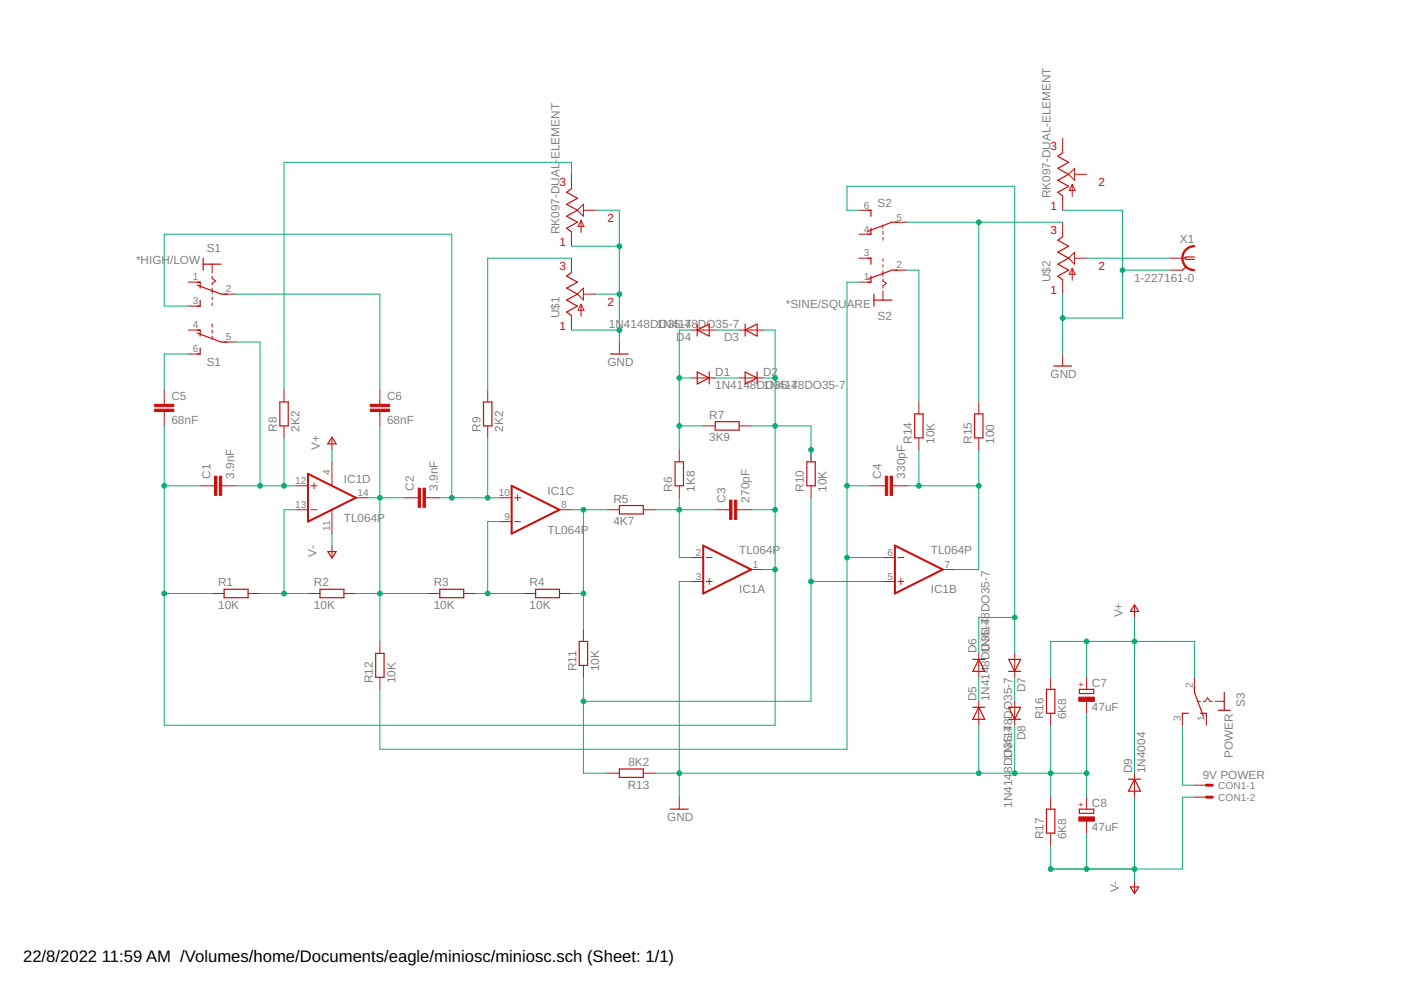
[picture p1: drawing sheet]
<svg xmlns="http://www.w3.org/2000/svg" width="297mm" height="210mm" viewBox="0 0 297 210" stroke-linecap="round" stroke-linejoin="round" font-family="sans-serif">
<path d="M65.3 100.5l10.2 5-10.2 5.1zM108.5 103l10.1 5.1-10.1 5zM149.1 115.7l10.2 5.1-10.2 5zM189.7 115.7l10.2 5.1-10.2 5z" fill="none" stroke="#c90d0c" stroke-width=".42"/>
<g fill="none" stroke="#c90d0c" stroke-width=".21">
<path d="M121.2 37v3M225.3 29.3v3.1M226.6 37l1.2-1.3v2.5zM227.3 39.1v2.6M227.3 39.1l.7 1.3h-1.3zM227.8 37h2.6M39.9 59.8h2.5M45 56v1.9M45 58.5v.6l.7 .5-.7 .5v.4M121.2 49.1v3.1M121.2 54.7v3.1M123.2 46.7v2.6"/>
<path d="M123.2 46.7l.6 1.3h-1.2zM123.7 43.3v2.5l-1.3-1.2zM123.7 44.6h2.5M182.1 54.7h2.6M182.1 59.8h2.6M182.1 44.6h2.6M182.1 49.7h2.6M187.2 47.8v.6M187.2 49v.7M187.2 50.3v.6M187.2 54.9v.5M187.2 56.1v.5"/>
<path d="M187.2 57.4v1.1M187.2 59.2v.4l.8 .5-.8 .5v.5M189.7 57.3h2.6M189.7 47.1h2.6M225.3 41.5v3.1M225.3 47.1v3.1M225.3 59.3v3.1M227.3 56.9v2.5M227.3 56.9l.7 1.3h-1.3zM227.8 54.7h2.6M227.8 53.5v2.5l-1.2-1.3zM248.2 54.7h3"/>
<path d="M248.2 57.3h2.5M39.9 70h2.5M39.9 75.1h2.5M39.9 64.9h2.5M45 61.1v1.1M45 63v.5M45 64.3v.5M45 68.7v.6M45 70v.6M45 71.2v.7M47.5 72.5h2.6M47.5 62.4h2.6"/>
<path d="M121.2 66.9v3.1M123.2 64.5v2.6M123.2 64.5l.6 1.3h-1.2zM123.7 61.1v2.5l-1.3-1.2zM123.7 62.4h2.5M131.3 72.5v2.6M146.6 70h5M156.7 70h5.1M187.2 61.7v1.9M225.3 75.1v2.5M34.8 82.7v3M34.8 87.2v3.1"/>
<path d="M60.2 82.7v2.5M60.2 90.3v2.5M70.4 92.8v2.6M70.4 97.9v5.1M80.5 82.7v3M80.5 87.2v3.1M103.4 82.7v2.5M103.4 90.3v2.5M144 95.4v2.5M146.6 80.1h5M149.1 90.3h2.5M156.7 90.3h2.6"/>
<path d="M156.7 80.1h5.1M172 95.4v2.5M194.8 85.2v2.6M194.8 92.8v2.6M207.5 85.2v2.6M207.5 92.8v2.6M42.4 103h3.1M47 103h3.1M62.8 103h2.5M62.8 108.1h2.5M65.9 103h1.3M65.9 108.1h1.3"/>
<path d="M66.6 102.4v1.2M70.4 108.1v5M70.4 115.7v2.5M75.5 105.5h2.5M85.6 105.5h3.1M90.2 105.5h3M105.9 105.5h2.6M105.9 110.6h2.6M109.1 105.5h1.3M109.1 110.6h1.3M109.7 104.9v1.3M118.6 108.1h2.6"/>
<path d="M128.8 108.1h2.5M136.4 108.1h2.5M144 103v2.5M146.6 118.2h2.5M149.7 118.2h1.3M151.6 108.1h3.1M156.2 108.1h3.1M172 103v2.5M184.7 103h3M187.2 118.2h2.5M189.2 103h3.1M190.4 118.2h1.2"/>
<path d="M45 125.8h2.5M52.6 125.8h2.5M65.3 125.8h2.5M72.9 125.8h2.6M80.5 136v2.5M90.7 125.8h2.5M98.3 125.8h2.6M111 125.8h2.6M118.6 125.8h2.6M123.7 133.5v2.5M146.6 123.3h2.5M149.7 123.3h1.3"/>
<path d="M150.4 122.7v1.2M159.3 120.8h2.5M187.2 123.3h2.5M190.4 123.3h1.2M191 122.7v1.2M199.9 120.8h2.5M207.5 138.5v5.1M215.1 138.5v5.1M240.5 128.4v2.5M80.5 143.6v2.6M123.7 141.1v2.5M207.5 148.7v5.1"/>
<path d="M215.1 148.7v5.1M222.8 143.6v2.6M222.8 151.2v2.6M230.4 143.6v2.6M230.4 148.7v2.5M250.7 151.2v2.6M253.2 143.6v2.6M253.9 148.7h.6M255.1 148.7h.4l.5-.8 .5 .8h.5M255.8 151.2v2.6M257.7 148.7h1.9M128.8 163.9h2.5"/>
<path d="M136.4 163.9h2.5M144 169v2.6M222.8 169v2.6M222.8 176.6v2.6M230.4 169v2.6M230.4 174.1v2.5M240.5 163.9v5.1M253.2 166.5h2.6M253.2 169h2.6M240.5 186.8v2.5"/>
</g>
<g fill="none" stroke="#c90d0c" stroke-width=".25">
<path d="M225.3 32.4l-1 .7 2.3 1.3-2.3 1.3 2.3 1.3-2.3 1.2 2.3 1.3-2.3 1.3 1 .7M41.8 59.8h.6v1.3M43.1 54.7v2.6M43.1 56h3.8M121.2 40l-1.1 .8 2.3 1.2-2.3 1.3 2.3 1.3-2.3 1.2 2.3 1.3-2.3 1.3 1.1 .7M121.2 57.8l-1.1 .7 2.3 1.3-2.3 1.3 2.3 1.3-2.3 1.2 2.3 1.3-2.3 1.3 1.1 .7M184 44.6h.7v1.2M184 54.7h.7v1.3M184.7 58.5v1.3h-.7M184.7 48.4v1.3h-.7M190.4 47.1h-1.3l-5.1 1.9M190.4 57.3h-1.3l-5.1 1.9"/>
<path d="M225.3 50.2l-1 .7 2.3 1.3-2.3 1.3 2.3 1.2-2.3 1.3 2.3 1.3-2.3 1.2 1 .8M251.5 56.5l-.8 .8M253.2 54.5h-1.7l-.3 .2 .3 .3h1.7M41.8 70.6l5.1 1.9h1.3M41.8 70h.6v1.2M41.8 60.5l5.1 1.9h1.3M42.4 63.6v1.3h-.6M42.4 73.8v1.3h-.6M129.4 75.1h3.8M147.8 78.9l2.6 1.2-2.6 1.3zM147.8 70l2.6-1.3v2.5zM147.8 68.7v2.5"/>
<path d="M150.4 78.9v2.5M158 78.9l2.5 1.2-2.5 1.3zM158 70l2.5-1.3v2.5zM158 68.7v2.5M160.5 78.9v2.5M185.3 62.4v2.5M185.3 63.6h3.8M223.4 77.6h3.8M59.3 85.2h1.8v5.1h-1.8zM70.4 92.7l.9 1.4h-1.8zM102.5 85.2h1.8v5.1h-1.8zM143.1 97.9h1.8v5.1h-1.8z"/>
<path d="M151.6 89.4h5.1v1.8h-5.1zM171.1 97.9h1.7v5.1h-1.7zM193.9 87.8h1.8v5h-1.8zM206.6 87.8h1.8v5h-1.8zM69.5 116.9h1.8l-.9 1.4zM131.3 107.2h5.1v1.8h-5.1zM47.5 124.9h5.1v1.8h-5.1zM67.8 124.9h5.1v1.8h-5.1zM79.7 138.5h1.7v5.1h-1.7zM93.2 124.9h5.1v1.8h-5.1zM113.6 124.9h5v1.8h-5zM122.8 136h1.8v5.1h-1.8z"/>
<path d="M206.2 139.8h2.6M207.5 139.8l1.3 2.5h-2.6zM213.9 139.8h2.5l-1.3 2.5zM240.5 128.2l.9 1.4h-1.8zM206.2 150h2.6M207.5 150l1.3 2.5h-2.6zM213.9 150h2.5l-1.3 2.5zM213.9 152.5h2.5M213.9 142.3h2.5M221.9 146.2h1.7v5h-1.7zM228.9 146.2h3v.8h-3zM252 151.2h-1.3v.7"/>
<path d="M253.2 145.5v1.3l1.9 5.1M254.5 151.2h1.3v.7M258.3 150.6h2.5M259.6 146.8v3.8M131.3 163h5.1v1.8h-5.1zM142.1 171.6h3.8M221.9 171.6h1.7v5h-1.7zM228.9 171.6h3v.8h-3zM239.3 165.2h2.5M240.5 165.2l1.3 2.5h-2.5zM239.6 188.1h1.8l-.9 1.4z"/>
</g>
<g fill="#c90d0c" stroke="#c90d0c" stroke-width=".21">
<path d="M46.5 101h.5v4h-.5z"/>
<path d="M45.5 101h.5v4h-.5z"/>
<path d="M89.7 103.5h.5v4.1h-.5z"/>
<path d="M88.7 103.5h.5v4.1h-.5z"/>
<path d="M155.7 106h.5v4.1h-.5z"/>
<path d="M154.7 106h.5v4.1h-.5z"/>
<path d="M188.7 101h.5v4h-.5z"/>
<path d="M187.7 101h.5v4h-.5z"/>
<path d="M32.8 86.7h4.1v.5h-4.1z"/>
<path d="M32.8 85.7h4.1v.5h-4.1z"/>
<path d="M78.5 86.7h4.1v.5h-4.1z"/>
<path d="M78.5 85.7h4.1v.5h-4.1z"/>
<path d="M228.7 147.8h3.3v.9h-3.3z"/>
<path d="M228.7 173.2h3.3v.9h-3.3z"/>
</g>
<path d="M251.4 52.8l1.2-.6 .6-.1v.2a2.41 2.41 0 0 0-2.4 2.4 2.41 2.41 0 0 0 2.4 2.4v.3a2.66 2.66 0 0 1-2.5-1.7 2.66 2.66 0 0 1 .7-2.9z" fill-rule="evenodd" fill="#c90d0c" stroke="#c90d0c" stroke-width=".21"/>
<path d="M255.8 166.5h1.2M255.8 169h1.2" fill="none" stroke="#c90d0c" stroke-width=".61"/>
<g fill="none" stroke="#0dab76" stroke-width=".21">
<path d="M121.2 37v-2.6h-61v48.3M121.2 54.7h-17.8v28M121.2 52.2h10.1M126.2 44.6h5.1v27.9M182.1 44.6h-2.5v-5.1h35.5v99M182.1 59.8h-2.5v99.1h-99.1v-12.7M192.3 47.1h33M192.3 57.3h2.5v27.9M207.5 47.1v38.1M225.3 44.6h12.7v22.8h-12.7M230.4 54.7h17.8M238 57.3h10.2"/>
<path d="M39.9 64.9h-5.1v-15.2h61v55.8M39.9 75.1h-5.1v7.6M50.1 72.5h5v30.5M50.1 62.4h30.4v20.3M121.2 70h10.1M126.2 62.4h5.1M146.6 70h-2.6v25.4M151.6 70h5.1M161.8 70h2.5v83.8h-129.5v-63.5M225.3 62.4v12.7M60.2 92.8v10.2M70.4 95.4v2.5"/>
<path d="M80.5 90.3v45.7M103.4 92.8v12.7M144 80.1h2.6M144 90.3h5.1M151.6 80.1h5.1M159.3 90.3h12.7v7.6M161.8 80.1h2.5M194.8 95.4v7.6M207.5 95.4v25.4h-5.1M34.8 103h7.6M50.1 103h12.7M62.8 108.1h-2.6v17.7"/>
<path d="M70.4 113.1v2.6M78 105.5h7.6M93.2 105.5h12.7M105.9 110.6h-2.5v15.2M121.2 108.1h7.6M123.7 108.1v25.4M138.9 108.1h12.7M144 105.5v12.7h2.6M159.3 108.1h5M172 105.5v43.2h-48.3M179.6 103h5.1M179.6 118.2h7.6"/>
<path d="M192.3 103h15.2M34.8 125.8h10.2M55.1 125.8h10.2M75.5 125.8h15.2M100.9 125.8h10.1M121.2 125.8h2.5M146.6 123.3h-2.6v45.7M161.8 120.8h2.5M172 123.3h15.2M215.1 130.9h-7.6v7.6M230.4 136v7.6M240.5 130.9v33"/>
<path d="M123.7 143.6v20.3h5.1M207.5 143.6v5.1M207.5 153.8v10.1M215.1 143.6v5.1M215.1 153.8v10.1M222.8 143.6v-7.6h30.4v7.6M222.8 153.8v15.2M230.4 151.2v17.8M250.7 153.8v12.7h2.5M138.9 163.9h91.5M230.4 176.6v7.7M240.5 169v17.8"/>
<path d="M253.2 169h-2.5v15.3h-27.9v-5.1"/>
</g>
<g fill="#0dab76" stroke="#0dab76" stroke-width=".21">
<circle cx="215.1" cy="130.9" r=".51"/>
<circle cx="207.5" cy="47.1" r=".51"/>
<circle cx="194.8" cy="103" r=".51"/>
<circle cx="207.5" cy="103" r=".51"/>
<circle cx="172" cy="123.3" r=".51"/>
<circle cx="123.7" cy="148.7" r=".51"/>
<circle cx="34.8" cy="103" r=".51"/>
<circle cx="34.8" cy="125.8" r=".51"/>
<circle cx="164.3" cy="80.1" r=".51"/>
<circle cx="164.3" cy="108.1" r=".51"/>
<circle cx="164.3" cy="120.8" r=".51"/>
<circle cx="164.3" cy="90.3" r=".51"/>
<circle cx="172" cy="95.4" r=".51"/>
<circle cx="60.2" cy="103" r=".51"/>
<circle cx="55.1" cy="103" r=".51"/>
<circle cx="60.2" cy="125.8" r=".51"/>
<circle cx="103.4" cy="125.8" r=".51"/>
<circle cx="95.8" cy="105.5" r=".51"/>
<circle cx="103.4" cy="105.5" r=".51"/>
<circle cx="222.8" cy="184.3" r=".51"/>
<circle cx="230.4" cy="184.3" r=".51"/>
<circle cx="240.5" cy="184.3" r=".51"/>
<circle cx="144" cy="163.9" r=".51"/>
<circle cx="230.4" cy="163.9" r=".51"/>
<circle cx="222.8" cy="163.9" r=".51"/>
<circle cx="215.1" cy="163.9" r=".51"/>
<circle cx="207.5" cy="163.9" r=".51"/>
<circle cx="131.3" cy="70" r=".51"/>
<circle cx="131.3" cy="62.4" r=".51"/>
<circle cx="131.3" cy="52.2" r=".51"/>
<circle cx="238" cy="57.3" r=".51"/>
<circle cx="225.3" cy="67.4" r=".51"/>
<circle cx="80.5" cy="125.8" r=".51"/>
<circle cx="80.5" cy="105.5" r=".51"/>
<circle cx="123.7" cy="108.1" r=".51"/>
<circle cx="123.7" cy="125.8" r=".51"/>
<circle cx="179.6" cy="103" r=".51"/>
<circle cx="179.6" cy="118.2" r=".51"/>
<circle cx="144" cy="80.1" r=".51"/>
<circle cx="144" cy="90.3" r=".51"/>
<circle cx="230.4" cy="136" r=".51"/>
<circle cx="240.5" cy="136" r=".51"/>
<circle cx="144" cy="108.1" r=".51"/>
</g>
<g font-size="3.5">
<text x="4.9" y="204">22/8/2022</text>
<text x="21.6" y="204">11:59 AM /Volumes/home/Documents/eagle/miniosc/miniosc.sch (Sheet: 1/1)</text>
</g>
<g font-size="2.5" fill="#808080">
<text x="118.6" y="33.7" transform="rotate(-90 118.6 33.7)">ELEMENT</text>
<text x="186.1" y="43.8">S2</text>
<text x="222.8" y="42" transform="rotate(-90 222.8 42)">RK097-DUAL-ELEMENT</text>
<text x="43.8" y="53.5">S1</text>
<text x="118.6" y="49.7" transform="rotate(-90 118.6 49.7)">RK097-DUAL-</text>
<text x="250.2" y="51.4">X1</text>
<text x="28.9" y="56">*HIGH/LOW</text>
<text x="222.8" y="59.8" transform="rotate(-90 222.8 59.8)">U$2</text>
<text x="240.4" y="59.8">1-227161-0</text>
<text x="166.6" y="65.4">*SINE/SQUARE</text>
<text x="118.6" y="67.4" transform="rotate(-90 118.6 67.4)">U$1</text>
<text x="129.1" y="69.4">1N4148D1ON3451-7</text>
<text x="145.2" y="69.4">48DO35-7</text>
<text x="186.1" y="67.9">S2</text>
<text x="43.8" y="77.6">S1</text>
<text x="128.8" y="77.6">GND</text>
<text x="143.4" y="72.2">D4</text>
<text x="153.5" y="72.2">D3</text>
<text x="151.6" y="82.4">1N4148D1ON3451-7</text>
<text x="151.6" y="79.7">D1</text>
<text x="161.8" y="79.7">D2</text>
<text x="167.8" y="82.4">48DO35-7</text>
<text x="222.8" y="80.1">GND</text>
<text x="36.3" y="89.9">68nF</text>
<text x="36.3" y="84.8">C5</text>
<text x="82.1" y="89.9">68nF</text>
<text x="82.1" y="84.8">C6</text>
<text x="150.4" y="88.8">R7</text>
<text x="58.7" y="91.6" transform="rotate(-90 58.7 91.6)">R8</text>
<text x="63.5" y="91.6" transform="rotate(-90 63.5 91.6)">2K2</text>
<text x="67.8" y="95.4" transform="rotate(-90 67.8 95.4)">V+</text>
<text x="101.9" y="91.6" transform="rotate(-90 101.9 91.6)">R9</text>
<text x="106.7" y="91.6" transform="rotate(-90 106.7 91.6)">2K2</text>
<text x="150.4" y="93.6">3K9</text>
<text x="193.3" y="94.1" transform="rotate(-90 193.3 94.1)">R14</text>
<text x="198.1" y="94.1" transform="rotate(-90 198.1 94.1)">10K</text>
<text x="206" y="94.1" transform="rotate(-90 206 94.1)">R15</text>
<text x="210.8" y="94.1" transform="rotate(-90 210.8 94.1)">100</text>
<text x="44.6" y="101.5" transform="rotate(-90 44.6 101.5)">C1</text>
<text x="49.7" y="101.5" transform="rotate(-90 49.7 101.5)">3.9nF</text>
<text x="186.8" y="101.5" transform="rotate(-90 186.8 101.5)">C4</text>
<text x="191.9" y="101.5" transform="rotate(-90 191.9 101.5)">330pF</text>
<text x="72.9" y="102.4">IC1D</text>
<text x="87.8" y="104" transform="rotate(-90 87.8 104)">C2</text>
<text x="92.9" y="104" transform="rotate(-90 92.9 104)">3.9nF</text>
<text x="116.1" y="104.9">IC1C</text>
<text x="130.1" y="106.6">R5</text>
<text x="142.5" y="104.3" transform="rotate(-90 142.5 104.3)">R6</text>
<text x="147.3" y="104.3" transform="rotate(-90 147.3 104.3)">1K8</text>
<text x="153.8" y="106.5" transform="rotate(-90 153.8 106.5)">C3</text>
<text x="158.9" y="106.5" transform="rotate(-90 158.9 106.5)">270pF</text>
<text x="170.5" y="104.3" transform="rotate(-90 170.5 104.3)">R10</text>
<text x="175.3" y="104.3" transform="rotate(-90 175.3 104.3)">10K</text>
<text x="72.9" y="110.6">TL064P</text>
<text x="116.1" y="113.1">TL064P</text>
<text x="130.1" y="111.4">4K7</text>
<text x="67.1" y="118" transform="rotate(-90 67.1 118)">V-</text>
<text x="156.7" y="117.5">TL064P</text>
<text x="197.4" y="117.5">TL064P</text>
<text x="46.2" y="124.3">R1</text>
<text x="66.6" y="124.3">R2</text>
<text x="92" y="124.3">R3</text>
<text x="112.3" y="124.3">R4</text>
<text x="156.7" y="125.7">IC1A</text>
<text x="197.4" y="125.7">IC1B</text>
<text x="46.2" y="129.1">10K</text>
<text x="66.6" y="129.1">10K</text>
<text x="92" y="129.1">10K</text>
<text x="112.3" y="129.1">10K</text>
<text x="238" y="130.9" transform="rotate(-90 238 130.9)">V+</text>
<text x="209.8" y="132.6" transform="rotate(-90 209.8 132.6)">48DO35-7</text>
<text x="122.2" y="142.3" transform="rotate(-90 122.2 142.3)">R11</text>
<text x="127" y="142.3" transform="rotate(-90 127 142.3)">10K</text>
<text x="207" y="138.5" transform="rotate(-90 207 138.5)">D6</text>
<text x="79" y="144.9" transform="rotate(-90 79 144.9)">R12</text>
<text x="83.8" y="144.9" transform="rotate(-90 83.8 144.9)">10K</text>
<text x="207" y="148.7" transform="rotate(-90 207 148.7)">D5</text>
<text x="209.8" y="148.7" transform="rotate(-90 209.8 148.7)">1N4148D1ON3451-7</text>
<text x="217.4" y="146.8" transform="rotate(-90 217.4 146.8)">D7</text>
<text x="231.5" y="145.7">C7</text>
<text x="263.9" y="149.8" transform="rotate(-90 263.9 149.8)">S3</text>
<text x="214.6" y="155.1" transform="rotate(-90 214.6 155.1)">48DO35-7</text>
<text x="221.3" y="152.5" transform="rotate(-90 221.3 152.5)">R16</text>
<text x="226.1" y="152.5" transform="rotate(-90 226.1 152.5)">6K8</text>
<text x="231.5" y="150.8">47uF</text>
<text x="217.4" y="157" transform="rotate(-90 217.4 157)">D8</text>
<text x="261.4" y="160.7" transform="rotate(-90 261.4 160.7)">POWER</text>
<text x="133.1" y="167.2">R13</text>
<text x="133.2" y="162.4">8K2</text>
<text x="214.6" y="163.9" transform="rotate(-90 214.6 163.9)">8D1ON3451-7</text>
<text x="240" y="163.9" transform="rotate(-90 240 163.9)">D9</text>
<text x="242.8" y="163.9" transform="rotate(-90 242.8 163.9)">1N4004</text>
<text x="255" y="165.1">9V POWER</text>
<text x="214.6" y="171.3" transform="rotate(-90 214.6 171.3)">1N414</text>
<text x="231.5" y="171.1">C8</text>
<text x="141.5" y="174.1">GND</text>
<text x="221.3" y="177.9" transform="rotate(-90 221.3 177.9)">R17</text>
<text x="226.1" y="177.9" transform="rotate(-90 226.1 177.9)">6K8</text>
<text x="231.5" y="176.1">47uF</text>
<text x="237.2" y="189.1" transform="rotate(-90 237.2 189.1)">V-</text>
</g>
<g font-size="2.5" fill="#c90d0c">
<text x="222.8" y="31.9">3</text>
<text x="118.6" y="39.5">3</text>
<text x="232.9" y="39.5">2</text>
<text x="128.8" y="47.1">2</text>
<text x="222.8" y="44.6">1</text>
<text x="118.6" y="52.2">1</text>
<text x="222.8" y="49.7">3</text>
<text x="118.6" y="57.3">3</text>
<text x="232.9" y="57.3">2</text>
<text x="128.8" y="64.9">2</text>
<text x="222.8" y="62.4">1</text>
<text x="118.6" y="70">1</text>
</g>
<g font-size="2.1" fill="#808080">
<text x="183.1" y="44.2">6</text>
<text x="190.1" y="46.8">5</text>
<text x="183.1" y="49.3">4</text>
<text x="40.9" y="59.5">1</text>
<text x="183.1" y="54.4">3</text>
<text x="183.1" y="59.5">1</text>
<text x="190.1" y="56.9">2</text>
<text x="40.9" y="64.5">3</text>
<text x="47.9" y="62">2</text>
<text x="40.9" y="69.6">4</text>
<text x="40.9" y="74.7">6</text>
<text x="47.9" y="72.2">5</text>
<text x="70" y="100.7" transform="rotate(-90 70 100.7)">4</text>
<text x="62.6" y="107.7">13</text>
<text x="62.6" y="102.6">12</text>
<text x="75.8" y="105.2">14</text>
<text x="105.7" y="105.2">10</text>
<text x="119" y="107.7">8</text>
<text x="70" y="112.6" transform="rotate(-90 70 112.6)">11</text>
<text x="106.9" y="110.3">9</text>
<text x="147.6" y="117.9">2</text>
<text x="188.2" y="117.9">6</text>
<text x="147.6" y="122.9">3</text>
<text x="159.6" y="120.4">1</text>
<text x="188.2" y="122.9">5</text>
<text x="200.3" y="120.4">7</text>
<text x="252.9" y="145.8" transform="rotate(-90 252.9 145.8)">2</text>
<text x="250.3" y="152.8" transform="rotate(-90 250.3 152.8)">3</text>
<text x="255.4" y="152.8" transform="rotate(-90 255.4 152.8)">1</text>
<text x="258.3" y="167.2">CON1-1</text>
<text x="258.3" y="169.8">CON1-2</text>
</g>
<g font-size="1.8" fill="#c90d0c">
<text x="229.8" y="145.8" transform="rotate(-90 229.8 145.8)">+</text>
<text x="229.8" y="171.1" transform="rotate(-90 229.8 171.1)">+</text>
</g>
</svg>
